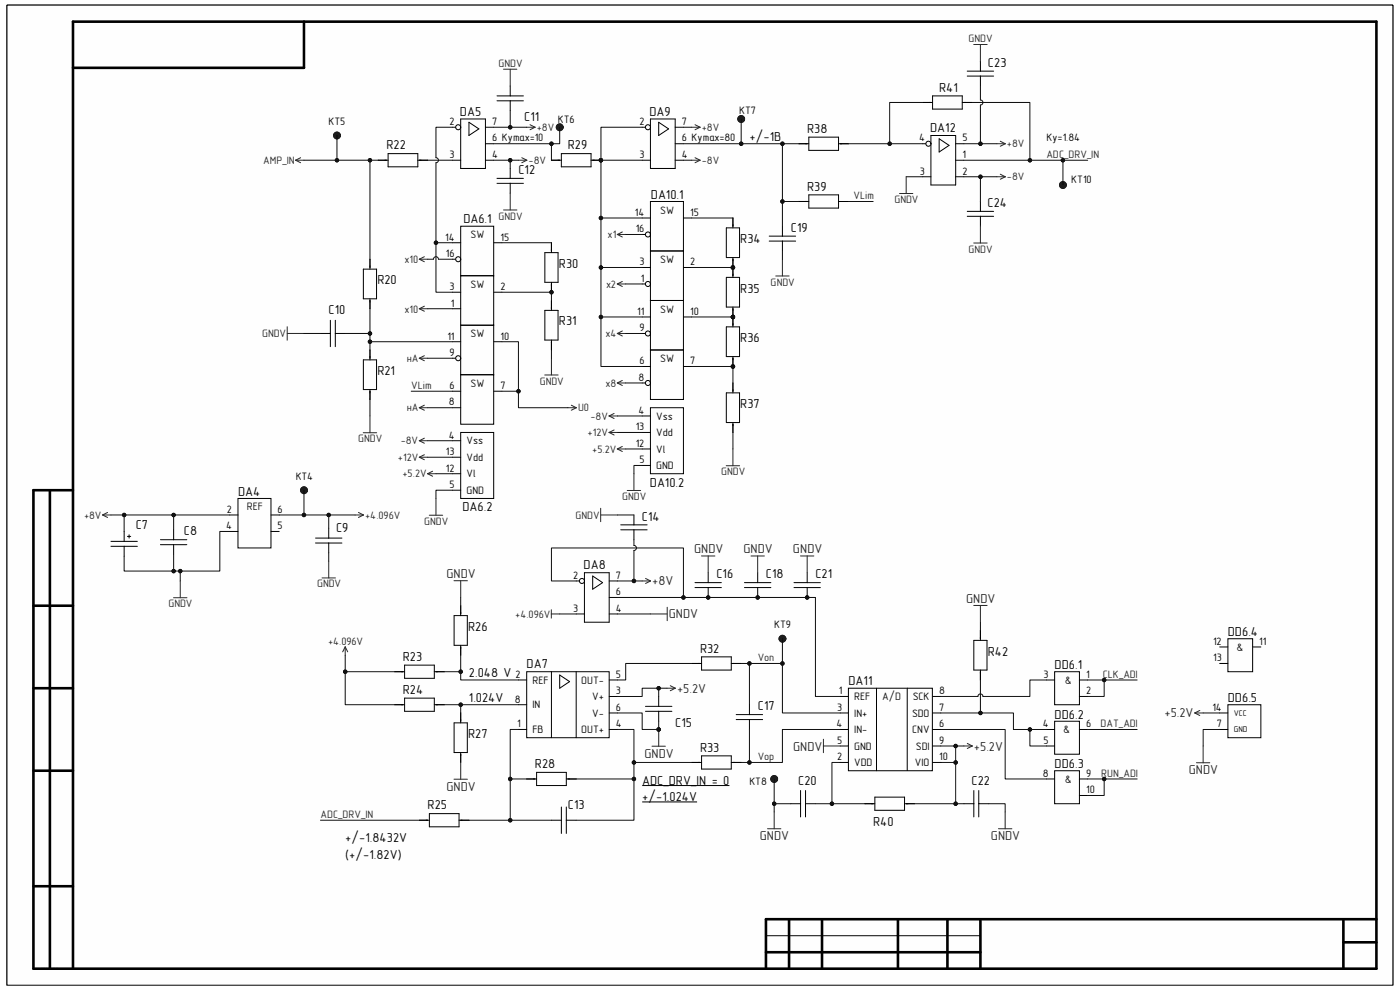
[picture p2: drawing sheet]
<svg xmlns="http://www.w3.org/2000/svg" width="297mm" height="210mm" viewBox="0 0 297 210" stroke-linecap="round" stroke-linejoin="round" font-family="sans-serif">
<path d="M1.5 1.1h294v207.9h-294z" fill-rule="evenodd" fill="#fefefe"/>
<path d="M1.5 1.1h294v207.9h-294z" fill="none" stroke="#000" stroke-width=".21"/>
<path d="M1.5 1.1h294v207.9h-294z" fill-rule="evenodd" fill="#fefefe"/>
<path d="M1.5 1.1h294v207.9h-294zM96 27h1.7M97.7 25.2h5.3v10.5h-5.3zM99.5 25.9l2.1 1.4-2.1 1.4zM162.5 198.5h45.5" fill="none" stroke="#000" stroke-width=".21"/>
<g fill="none" stroke="#000" stroke-width=".55">
<path d="M64.5 4.6v9.8h-49M10.6 104v101.5M15.5 104h-8.4v101.5h284.9v-200.9h-276.5v200.9M7.1 128.5h8.4M7.1 146h8.4M7.1 163.5h8.4M7.1 188h8.4M167.4 195v10.5M174.4 195v10.5M190.5 195v10.5M201 195v10.5M208 195v10.5"/>
<path d="M285 195v10.5M285 199.9h7M292 195h-129.5v10.5M162.5 202h45.5"/>
</g>
<circle cx="97.2" cy="27" r=".53" fill="#fbfbfb"/>
<g fill="none" stroke="#000" stroke-width=".21">
<path d="M96 34h1.7M103 34h1.7M103 30.5h1.7M103 27h1.7M136.2 27h1.8M138 25.2h5.2v10.5h-5.2zM139.7 25.9l2.1 1.4-2.1 1.4z"/>
<circle cx="97.2" cy="27" r=".53"/>
</g>
<circle cx="137.5" cy="27" r=".53" fill="#fbfbfb"/>
<g fill="none" stroke="#000" stroke-width=".21">
<path d="M136.2 34h1.8M143.2 34h1.8M143.2 30.5h1.8M143.2 27h1.8M96 51.5h1.7M96 55h1.7M97.7 58.5h7v10.5h-7zM96 62h1.7M96 65.5h1.7M104.7 62h1.8"/>
<circle cx="137.5" cy="27" r=".53"/>
</g>
<circle cx="97.2" cy="55" r=".53" fill="#fbfbfb"/>
<g fill="none" stroke="#000" stroke-width=".21">
<path d="M97.7 48h7v10.5h-7zM104.7 51.5h1.8M96 72.5h1.7M96 76h1.7"/>
<circle cx="97.2" cy="55" r=".53"/>
</g>
<circle cx="97.2" cy="76" r=".53" fill="#fbfbfb"/>
<g fill="none" stroke="#000" stroke-width=".21">
<path d="M136.2 56.7h1.8M97.7 69h7v10.5h-7zM97.7 79.5h7v10.5h-7zM104.7 72.5h1.8M136.2 60.2h1.8M96 83h1.7M96 86.5h1.7M96 93.5h1.7M96 97h1.7M97.7 91.7h7v14h-7zM104.7 83h1.8M96 104h1.7"/>
<path d="M96 100.5h1.7"/>
<circle cx="97.2" cy="76" r=".53"/>
</g>
<circle cx="137.5" cy="60.2" r=".53" fill="#fbfbfb"/>
<g fill="none" stroke="#000" stroke-width=".21">
<path d="M136.2 46.2h1.8M136.2 49.7h1.8M138 53.2h7v10.5h-7zM145 56.7h1.7"/>
<circle cx="137.5" cy="60.2" r=".53"/>
</g>
<circle cx="137.5" cy="49.7" r=".53" fill="#fbfbfb"/>
<g fill="none" stroke="#000" stroke-width=".21">
<path d="M138 42.7h7v10.5h-7zM145 46.2h1.7M136.2 67.2h1.8M136.2 70.7h1.8"/>
<circle cx="137.5" cy="49.7" r=".53"/>
</g>
<circle cx="137.5" cy="70.7" r=".53" fill="#fbfbfb"/>
<g fill="none" stroke="#000" stroke-width=".21">
<path d="M136.2 77.7h1.8M138 63.7h7v10.5h-7zM145 67.2h1.7M136.2 81.2h1.8"/>
<circle cx="137.5" cy="70.7" r=".53"/>
</g>
<circle cx="137.5" cy="81.2" r=".53" fill="#fbfbfb"/>
<g fill="none" stroke="#000" stroke-width=".21">
<path d="M138 74.2h7v10.5h-7zM145 77.7h1.7M136.2 88.2h1.8M136.2 91.7h1.8M136.2 98.7h1.8M136.2 95.2h1.8M138 86.5h7v14h-7z"/>
<circle cx="137.5" cy="81.2" r=".53"/>
</g>
<circle cx="127.5" cy="34" r=".36" fill="#0e0e0e"/>
<circle cx="127.5" cy="34" r=".36" fill="none" stroke="#0e0e0e" stroke-width=".21"/>
<path d="M117 34h2.1M119.1 32.6h6.3v2.8h-6.3zM125.4 34h2.1" fill="none" stroke="#000" stroke-width=".21"/>
<circle cx="127.5" cy="34" r=".36" fill="#0e0e0e"/>
<circle cx="127.5" cy="34" r=".36" fill="none" stroke="#0e0e0e" stroke-width=".21"/>
<path d="M60.9 69.3v2.9M60.9 70.7h3.6M115.6 79.5h2.8M117 76v3.5M77.1 91.8h2.8M78.5 88.2v3.6" fill="none" stroke="#262626" stroke-width=".21"/>
<path d="M80.2 34h2.1M82.3 32.6h6.3v2.8h-6.3zM88.6 34h2.1M115.6 53.6h2.8v6.3h-2.8zM117 51.5v2.1M117 59.9v2.1M115.6 65.8h2.8v6.3h-2.8zM117 63.7v2.1M117 72.1v2.1" fill="none" stroke="#000" stroke-width=".21"/>
<circle cx="155.5" cy="77.7" r=".36" fill="#0e0e0e"/>
<circle cx="155.5" cy="77.7" r=".36" fill="none" stroke="#0e0e0e" stroke-width=".21"/>
<circle cx="155.5" cy="67.2" r=".36" fill="#0e0e0e"/>
<circle cx="155.5" cy="67.2" r=".36" fill="none" stroke="#0e0e0e" stroke-width=".21"/>
<path d="M154.1 69.3h2.8v6.3h-2.8zM155.5 67.2v2.1M155.5 75.6v2.1" fill="none" stroke="#000" stroke-width=".21"/>
<circle cx="155.5" cy="77.7" r=".36" fill="#0e0e0e"/>
<circle cx="155.5" cy="77.7" r=".36" fill="none" stroke="#0e0e0e" stroke-width=".21"/>
<path d="M155.5 67.2v1.8" fill="none" stroke="#000" stroke-width=".21"/>
<circle cx="155.5" cy="67.2" r=".36" fill="#0e0e0e"/>
<circle cx="155.5" cy="67.2" r=".36" fill="none" stroke="#0e0e0e" stroke-width=".21"/>
<path d="M154.1 83.3h2.8v6.3h-2.8zM155.5 81.2v2.1M155.5 89.6v2.1" fill="none" stroke="#000" stroke-width=".21"/>
<path d="M154.1 98.8h2.8M155.5 95.2v3.6" fill="none" stroke="#262626" stroke-width=".21"/>
<circle cx="155.5" cy="67.2" r=".36" fill="#0e0e0e"/>
<circle cx="155.5" cy="67.2" r=".36" fill="none" stroke="#0e0e0e" stroke-width=".21"/>
<circle cx="155.5" cy="56.7" r=".36" fill="#0e0e0e"/>
<circle cx="155.5" cy="56.7" r=".36" fill="none" stroke="#0e0e0e" stroke-width=".21"/>
<path d="M154.1 58.8h2.8v6.3h-2.8zM155.5 56.7v2.1M155.5 65.1v2.1" fill="none" stroke="#000" stroke-width=".21"/>
<circle cx="155.5" cy="67.2" r=".36" fill="#0e0e0e"/>
<circle cx="155.5" cy="67.2" r=".36" fill="none" stroke="#0e0e0e" stroke-width=".21"/>
<path d="M155.5 56.7v1.8" fill="none" stroke="#000" stroke-width=".21"/>
<circle cx="155.5" cy="56.7" r=".36" fill="#0e0e0e"/>
<circle cx="155.5" cy="56.7" r=".36" fill="none" stroke="#0e0e0e" stroke-width=".21"/>
<circle cx="155.5" cy="56.7" r=".36" fill="#0e0e0e"/>
<circle cx="155.5" cy="56.7" r=".36" fill="none" stroke="#0e0e0e" stroke-width=".21"/>
<path d="M154.1 48.3h2.8v6.3h-2.8zM155.5 46.2v2.1M155.5 54.6v2.1" fill="none" stroke="#000" stroke-width=".21"/>
<circle cx="155.5" cy="56.7" r=".36" fill="#0e0e0e"/>
<circle cx="155.5" cy="56.7" r=".36" fill="none" stroke="#0e0e0e" stroke-width=".21"/>
<g fill="none" stroke="#000" stroke-width=".21">
<path d="M77.1 57.1h2.8v6.3h-2.8zM78.5 55v2.1M155.5 46.2v1.8M163.2 50.1h5.6M163.2 51.1h5.6M166 48v2.1M166 51.1v2.1M169.5 42.7h2.1M171.6 41.3h6.3v2.8h-6.3v-2.8M177.9 42.7h2.1M77.1 76.3h2.8v6.3h-2.8zM78.5 63.4v2.1"/>
<path d="M78.5 74.2v2.1M78.5 82.6v2.1M96.3 130.6h2.8v6.3h-2.8zM97.7 128.5v2.1M97.7 136.9v2.1M122.2 123.2h1.8M124 121.5h5.2v10.5h-5.2zM125.7 122.2l2.1 1.4-2.1 1.4zM148.8 139.3h6.3v2.8h-6.3zM83.7 149.5h2.1M83.7 142.5h2.1M85.8 148.1h6.3v2.8h-6.3z"/>
<path d="M85.8 141.1h6.3v2.8h-6.3zM92.1 149.5h2.1M92.1 142.5h2.1M96.3 153.3h2.8v6.3h-2.8zM97.7 151.2v2.1M97.7 159.6v2.1M110 144.2h1.7M110 149.5h1.7M110 154.7h1.7M111.7 142.5h17.5v14h-17.5zM117 142.5v14M118.7 143.2l2.1 1.4-2.1 1.4z"/>
<path d="M122.2 142.5v14M129.2 144.2h1.8M129.2 154.7h1.8M129.2 147.7h1.8M129.2 151.2h1.8M136.9 150.9h5.6M136.9 149.8h5.6M139.7 147.7v2.1M139.7 150.9v2.1M146.7 140.7h2.1M155.1 140.7h2.1M156.2 151.6h5.6"/>
<path d="M156.2 152.6h5.6M159 149.5v2.1M159 152.6v2.1M178.2 154.7h1.8M178.2 147.7h1.8M178.2 151.2h1.8M178.2 158.3h1.8M180 146h17.8v17.5h-17.8zM185.9 146v17.5M192.5 146v17.5M197.8 154.7h1.8M197.8 147.7h1.8"/>
<path d="M197.8 151.2h1.8M197.8 158.3h1.8M89 174h2.1M91.1 172.6h6.3v2.8h-6.3zM97.4 174h2.1M111.7 165.2h2.1M113.8 163.8h6.3v2.8h-6.3zM117 174h2.1M119.1 171.2v5.6M120.1 171.2v5.6M120.1 174h2.1M120.1 165.2h2.1"/>
<path d="M136.2 170.1h11.7M136.2 166.6h18.5M146.7 161.7h2.1M148.8 160.3h6.3v2.8h-6.3zM155.1 161.7h2.1M178.2 161.7h1.8M197.8 161.7h1.8"/>
</g>
<g fill="none" stroke="#262626" stroke-width=".21">
<path d="M110 34h1.8M110.7 33.5l1.1 .5M111.7 27h1.8M111.8 34l-1.1 .5M112.4 26.5l1.1 .5M113.5 27l-1.1 .5M146.7 34h1.8M146.7 27h1.8M147.5 33.5l1 .5M147.5 26.5l1 .5M148.5 34l-1 .5M148.5 27l-1 .5"/>
<path d="M211.5 37.5h1.8M211.5 30.5h1.8M212.2 37l1.1 .5M212.2 30l1.1 .5M213.3 37.5l-1.1 .5M213.3 30.5l-1.1 .5M164.6 58.5h2.8M166 55v3.5M73.2 137.2l-.5 1.1M73.2 137.2l.6 1.1M73.2 137.2v1.8M96.3 123.2h2.9"/>
<path d="M97.7 123.2v3.5M141.5 146h1.8M142.2 145.5l1.1 .5M143.3 146l-1.1 .5M174.7 156.8v2.9M174.7 158.3h3.5M96.3 165.3h2.9M97.7 161.7v3.6M162.8 175.8h2.9M164.2 172.3v3.5M211.8 175.8h2.9M213.2 172.3v3.5"/>
</g>
<circle cx="123.5" cy="123.2" r=".53" fill="#fbfbfb"/>
<g fill="none" stroke="#000" stroke-width=".21">
<path d="M122.2 130.2h1.8M129.2 130.2h1.8M129.2 126.7h1.8M129.2 123.2h1.8"/>
<circle cx="123.5" cy="123.2" r=".53"/>
</g>
<path d="M117 129.4v1.7M117 130.2h1.7M136.2 123.2h1.8M137 122.7l1 .5M138 123.2l-1 .6M138.3 158.3h2.9M139.7 154.7v3.6" fill="none" stroke="#262626" stroke-width=".21"/>
<circle cx="139.7" cy="154.7" r=".36" fill="#0e0e0e"/>
<circle cx="139.7" cy="154.7" r=".36" fill="none" stroke="#0e0e0e" stroke-width=".21"/>
<path d="M138 130.2h3.5M141.5 128.8v2.9" fill="none" stroke="#262626" stroke-width=".21"/>
<circle cx="171.2" cy="126.7" r=".36" fill="#0e0e0e"/>
<circle cx="171.2" cy="126.7" r=".36" fill="none" stroke="#0e0e0e" stroke-width=".21"/>
<path d="M168.4 123.6h5.6M168.4 124.6l5.6 .1M171.2 121.5v2.1M171.2 124.6v2.1" fill="none" stroke="#000" stroke-width=".21"/>
<circle cx="171.2" cy="126.7" r=".36" fill="#0e0e0e"/>
<circle cx="171.2" cy="126.7" r=".36" fill="none" stroke="#0e0e0e" stroke-width=".21"/>
<circle cx="160.7" cy="126.7" r=".36" fill="#0e0e0e"/>
<circle cx="160.7" cy="126.7" r=".36" fill="none" stroke="#0e0e0e" stroke-width=".21"/>
<path d="M157.9 123.6h5.6M157.9 124.6h5.6M160.7 121.5v2.1M160.7 124.6v2.1" fill="none" stroke="#000" stroke-width=".21"/>
<circle cx="160.7" cy="126.7" r=".36" fill="#0e0e0e"/>
<circle cx="160.7" cy="126.7" r=".36" fill="none" stroke="#0e0e0e" stroke-width=".21"/>
<circle cx="150.2" cy="126.7" r=".36" fill="#0e0e0e"/>
<circle cx="150.2" cy="126.7" r=".36" fill="none" stroke="#0e0e0e" stroke-width=".21"/>
<path d="M147.4 123.6h5.6M147.4 124.6h5.6M150.2 121.5v2.1M150.2 124.6v2.1" fill="none" stroke="#000" stroke-width=".21"/>
<circle cx="150.2" cy="126.7" r=".36" fill="#0e0e0e"/>
<circle cx="150.2" cy="126.7" r=".36" fill="none" stroke="#0e0e0e" stroke-width=".21"/>
<g fill="none" stroke="#262626" stroke-width=".21">
<path d="M62.7 34l1.1 .5M62.7 34h1.8M63.8 33.5l-1.1 .5M89 55l1 .5M89 55h1.7M90 54.5l-1 .5M131 49.7l1 .6M131 49.7h1.7M132 49.2l-1 .5M132 59.7l-1 .5M89 65.5l1 .5M89 65.5h1.7"/>
<path d="M89 76l1 .5M89 76h1.7M90 65l-1 .5M90 75.5l-1 .5M131 60.2l1 .6M131 60.2h1.7M131 70.7l1 .6M131 70.7h1.7M132 70.2l-1 .5M89 86.5h1.7M89 86.5l1 .5M90 86l-1 .5"/>
<path d="M91.8 100l-1.1 .5M120.5 86.5h1.8M121.2 86l1.1 .5M122.3 86.5l-1.1 .5M131 95.2l1 .6M131 95.2h1.7M131 81.2l1 .6M131 81.2h1.7M132 94.7l-1 .5M132 80.7l-1 .5M21.8 109.2l1 .6M21.8 109.2h1.7"/>
<path d="M22.8 108.7l-1 .5M69.7 119v3.6M75.3 109.2h1.8M76 108.7l1.1 .5M77.1 109.2l-1.1 .6M90.7 100.5l1.1 .5M90.7 100.5h1.8M91.1 109.3h2.8M92.5 105.7v3.6M133.1 104.1h2.8M134.5 100.5v3.6M148.8 117.9h2.9"/>
<path d="M150.2 117.9v3.6M159.3 117.9h2.9M160.7 117.9v3.6M169.8 117.9h2.9M171.2 117.9v3.6M36.8 126.8h2.9M38.2 123.2v3.6M68.3 122.6h2.9M206.6 128.4h2.8M208 128.4v3.6M253.5 151.2l1 .6M253.5 151.2h1.7"/>
<path d="M254.5 150.7l-1 .5M255.2 158.3v3.5M253.8 161.8h2.9"/>
</g>
<g fill="none" stroke="#000" stroke-width=".21">
<path d="M195.7 30.5h1.8M197.5 28.7h5.2v10.5h-5.2zM199.2 29.4l2.1 1.4-2.1 1.4zM68 70.7h2.1M70.1 67.9v5.6M71.1 67.9v5.6M71.1 70.7h2.1M23.5 114.8h5.6M23.5 115.9h5.6M26.3 112.7v2.1M26.3 115.9v2.1M27 113.8h.7"/>
<path d="M27.4 113.4v.7M34 114.5h5.6M34 115.5h5.6M36.8 112.4v2.1M36.8 115.5v2.1M48.7 109.2h1.8M48.7 112.7h1.8M50.5 105.7h7v10.5h-7zM57.5 109.2h1.7M57.5 112.7h1.7M66.9 114.1h5.6M66.9 115.2h5.6"/>
<path d="M69.7 112v2.1M69.7 115.2v2.1M206.6 135.8h2.8v6.3h-2.8zM208 133.8v2M258.8 137.2h1.7M260.5 135.5h5.2v7h-5.2zM265.7 137.2h1.8M208 142.1v2.2M222 144.3h1.7M222 154.7h1.7M222 158.3h1.7M223.7 142.5h5.3v7h-5.3z"/>
<path d="M223.7 153h5.3v7h-5.3zM229 144.3h1.7M229 147.7h1.7M229 154.7h1.7M258.8 154.7h1.7M258.8 140.7h1.7M258.8 151.2h1.7M260.5 149.5h7v7h-7zM167.7 170.5h2.1M169.8 167.7v5.6M170.9 170.5h2.1M170.9 167.7v5.6"/>
<path d="M183.5 170.5h2.1M185.6 169.1h6.3v2.8h-6.3zM191.9 170.5h2.1M204.5 170.5h2.1M206.6 167.7v5.6M207.6 170.5h2.2M207.6 167.7v5.6M222 165.2h1.7M223.7 163.5h5.3v7h-5.3zM229 165.2h1.7M229 168.8h1.7"/>
</g>
<circle cx="197" cy="30.5" r=".53" fill="#fbfbfb"/>
<g fill="none" stroke="#000" stroke-width=".21">
<path d="M108.2 18.2v2.1M205.2 15.1h5.6M205.2 16.1h5.6M208 13v2.1M208 16.1v2.1M105.4 20.3h5.6M105.4 21.4h5.6M105.4 38.9h5.6M105.4 37.8h5.6M108.2 21.4v2.1M108.2 35.7v2.1M108.2 38.9v2.1"/>
<path d="M169.5 30.5h2.1M171.6 29.1v2.8h6.3v-2.8h-6.3M177.9 30.5h2.1M195.7 37.5h1.8M195.7 21.7h2.1M197.8 20.3h6.3v2.8h-6.3zM202.7 37.5h1.8M202.7 34h1.8M202.7 30.5h1.8M204.1 21.7h2.1M205.2 44.8h5.6M205.2 45.9h5.6"/>
<path d="M208 42.7v2.1M208 45.9v2.1M131.7 111.3h5.6M131.7 112.4h5.6M134.5 109.2v2.1M134.5 112.4v2.1"/>
<circle cx="197" cy="30.5" r=".53"/>
</g>
<g fill="none" stroke="#262626" stroke-width=".21">
<path d="M106.8 14.7h2.9M108.2 14.7v3.5M206.6 9.4h2.8M208 9.4v3.6M192.2 37.5v3.6M106.8 44.5h2.9M108.2 41v3.5M190.8 41.1h2.9M206.6 51.6h2.8M208 48v3.6M89 93.5l1 .5M89 93.5h1.7"/>
<path d="M89 97l1 .5M89 97h1.7M90 93l-1 .5M90 96.5l-1 .5M129.2 91.7l1.1 .6M129.2 91.7h1.8M129.2 88.2l1.1 .6M129.2 88.2h1.8M130.3 91.2l-1.1 .5M130.3 87.7l-1.1 .5M127.4 107.8v2.9M127.4 109.2h3.6"/>
<path d="M204.5 158.3h1.8M205.2 157.7l1.1 .6M206.3 158.3l-1.1 .5"/>
</g>
<path d="M127.5 34h8.7" fill="none" stroke="#0e0e0e" stroke-width=".21"/>
<circle cx="127.5" cy="34" r=".36" fill="#0e0e0e"/>
<g fill="none" stroke="#0e0e0e" stroke-width=".21">
<path d="M104.7 30.5h12.3v3.5"/>
<circle cx="127.5" cy="34" r=".36"/>
</g>
<circle cx="117" cy="30.5" r=".36" fill="#0e0e0e"/>
<g fill="none" stroke="#0e0e0e" stroke-width=".21">
<path d="M136.2 27h-8.7v19.2h8.7"/>
<circle cx="117" cy="30.5" r=".36"/>
</g>
<circle cx="127.5" cy="46.2" r=".36" fill="#0e0e0e"/>
<circle cx="127.5" cy="46.2" r=".36" fill="none" stroke="#0e0e0e" stroke-width=".21"/>
<circle cx="127.5" cy="34" r=".36" fill="#0e0e0e"/>
<g fill="none" stroke="#0e0e0e" stroke-width=".21">
<path d="M127.5 46.2v10.5h8.7"/>
<circle cx="127.5" cy="34" r=".36"/>
</g>
<circle cx="127.5" cy="46.2" r=".36" fill="#0e0e0e"/>
<circle cx="127.5" cy="46.2" r=".36" fill="none" stroke="#0e0e0e" stroke-width=".21"/>
<circle cx="127.5" cy="56.7" r=".36" fill="#0e0e0e"/>
<g fill="none" stroke="#0e0e0e" stroke-width=".21">
<path d="M127.5 56.7v10.5h8.7"/>
<circle cx="127.5" cy="56.7" r=".36"/>
</g>
<circle cx="127.5" cy="56.7" r=".36" fill="#0e0e0e"/>
<circle cx="127.5" cy="56.7" r=".36" fill="none" stroke="#0e0e0e" stroke-width=".21"/>
<circle cx="127.5" cy="67.2" r=".36" fill="#0e0e0e"/>
<g fill="none" stroke="#0e0e0e" stroke-width=".21">
<path d="M127.5 67.2v10.5h8.7"/>
<circle cx="127.5" cy="67.2" r=".36"/>
</g>
<circle cx="127.5" cy="67.2" r=".36" fill="#0e0e0e"/>
<g fill="none" stroke="#0e0e0e" stroke-width=".21">
<path d="M64.5 70.7h3.5M78.5 72.5h17.5M90.7 65.5h5.3M78.5 84.7v3.5M132.7 81.2h3.5"/>
<circle cx="127.5" cy="67.2" r=".36"/>
</g>
<circle cx="78.5" cy="72.5" r=".36" fill="#0e0e0e"/>
<g fill="none" stroke="#0e0e0e" stroke-width=".21">
<path d="M90.7 34h5.3M117 62v1.7M117 74.2v1.8"/>
<circle cx="78.5" cy="72.5" r=".36"/>
</g>
<circle cx="117" cy="62" r=".36" fill="#0e0e0e"/>
<g fill="none" stroke="#0e0e0e" stroke-width=".21">
<path d="M106.5 72.5h3.5v10.5h-3.5"/>
<circle cx="117" cy="62" r=".36"/>
</g>
<circle cx="110" cy="83" r=".36" fill="#0e0e0e"/>
<g fill="none" stroke="#0e0e0e" stroke-width=".21">
<path d="M110 83v3.5h10.5"/>
<circle cx="110" cy="83" r=".36"/>
</g>
<circle cx="110" cy="83" r=".36" fill="#0e0e0e"/>
<g fill="none" stroke="#0e0e0e" stroke-width=".21">
<path d="M155.5 77.7v3.5M87.2 83h8.8M90.7 86.5h5.3"/>
<circle cx="110" cy="83" r=".36"/>
</g>
<circle cx="155.5" cy="77.7" r=".36" fill="#0e0e0e"/>
<g fill="none" stroke="#0e0e0e" stroke-width=".21">
<path d="M146.7 77.7h8.8M155.5 91.7v3.5"/>
<circle cx="155.5" cy="77.7" r=".36"/>
</g>
<circle cx="155.5" cy="77.7" r=".36" fill="#0e0e0e"/>
<g fill="none" stroke="#0e0e0e" stroke-width=".21">
<path d="M146.7 67.2h8.8"/>
<circle cx="155.5" cy="77.7" r=".36"/>
</g>
<circle cx="155.5" cy="67.2" r=".36" fill="#0e0e0e"/>
<g fill="none" stroke="#0e0e0e" stroke-width=".21">
<path d="M146.7 56.7h8.8"/>
<circle cx="155.5" cy="67.2" r=".36"/>
</g>
<circle cx="155.5" cy="56.7" r=".36" fill="#0e0e0e"/>
<g fill="none" stroke="#0e0e0e" stroke-width=".21">
<path d="M145 30.5h21v12.2h3.5M146.7 46.2h8.8M180 42.7h5.2"/>
<circle cx="155.5" cy="56.7" r=".36"/>
</g>
<circle cx="157.2" cy="30.5" r=".36" fill="#0e0e0e"/>
<circle cx="157.2" cy="30.5" r=".36" fill="none" stroke="#0e0e0e" stroke-width=".21"/>
<circle cx="166" cy="30.5" r=".36" fill="#0e0e0e"/>
<circle cx="166" cy="30.5" r=".36" fill="none" stroke="#0e0e0e" stroke-width=".21"/>
<circle cx="166" cy="42.7" r=".36" fill="#0e0e0e"/>
<g fill="none" stroke="#0e0e0e" stroke-width=".21">
<path d="M166 42.7v5.3"/>
<circle cx="166" cy="42.7" r=".36"/>
</g>
<circle cx="166" cy="42.7" r=".36" fill="#0e0e0e"/>
<g fill="none" stroke="#0e0e0e" stroke-width=".21">
<path d="M204.5 37.5h7M166 53.2v1.8"/>
<circle cx="166" cy="42.7" r=".36"/>
</g>
<circle cx="208" cy="37.5" r=".36" fill="#0e0e0e"/>
<g fill="none" stroke="#0e0e0e" stroke-width=".21">
<path d="M204.5 30.5h7"/>
<circle cx="208" cy="37.5" r=".36"/>
</g>
<circle cx="208" cy="30.5" r=".36" fill="#0e0e0e"/>
<g fill="none" stroke="#0e0e0e" stroke-width=".21">
<path d="M206.2 21.7h12.3v12.3h-14"/>
<circle cx="208" cy="30.5" r=".36"/>
</g>
<circle cx="218.5" cy="34" r=".36" fill="#0e0e0e"/>
<g fill="none" stroke="#0e0e0e" stroke-width=".21">
<path d="M218.5 34h12.2"/>
<circle cx="218.5" cy="34" r=".36"/>
</g>
<circle cx="218.5" cy="34" r=".36" fill="#0e0e0e"/>
<circle cx="218.5" cy="34" r=".36" fill="none" stroke="#0e0e0e" stroke-width=".21"/>
<circle cx="225.5" cy="34" r=".36" fill="#0e0e0e"/>
<g fill="none" stroke="#0e0e0e" stroke-width=".21">
<path d="M64.5 34h15.7"/>
<circle cx="225.5" cy="34" r=".36"/>
</g>
<circle cx="78.5" cy="34" r=".36" fill="#0e0e0e"/>
<circle cx="78.5" cy="34" r=".36" fill="none" stroke="#0e0e0e" stroke-width=".21"/>
<circle cx="71.5" cy="34" r=".36" fill="#0e0e0e"/>
<g fill="none" stroke="#0e0e0e" stroke-width=".21">
<path d="M230.7 165.2h10.5"/>
<circle cx="71.5" cy="34" r=".36"/>
</g>
<circle cx="234.2" cy="165.2" r=".36" fill="#0e0e0e"/>
<g fill="none" stroke="#0e0e0e" stroke-width=".21">
<path d="M110 154.7h-1.8v10.5M230.7 154.7h10.5"/>
<circle cx="234.2" cy="165.2" r=".36"/>
</g>
<circle cx="108.2" cy="165.2" r=".36" fill="#0e0e0e"/>
<g fill="none" stroke="#0e0e0e" stroke-width=".21">
<path d="M131 154.7h3.5v10.5"/>
<circle cx="108.2" cy="165.2" r=".36"/>
</g>
<circle cx="134.5" cy="165.2" r=".36" fill="#0e0e0e"/>
<circle cx="134.5" cy="165.2" r=".36" fill="none" stroke="#0e0e0e" stroke-width=".21"/>
<circle cx="134.5" cy="161.7" r=".36" fill="#0e0e0e"/>
<g fill="none" stroke="#0e0e0e" stroke-width=".21">
<path d="M122.2 165.2h12.3v8.8h-12.3"/>
<circle cx="134.5" cy="161.7" r=".36"/>
</g>
<circle cx="134.5" cy="165.2" r=".36" fill="#0e0e0e"/>
<g fill="none" stroke="#0e0e0e" stroke-width=".21">
<path d="M111.7 165.2h-3.5v8.8h8.8"/>
<circle cx="134.5" cy="165.2" r=".36"/>
</g>
<circle cx="108.2" cy="174" r=".36" fill="#0e0e0e"/>
<circle cx="108.2" cy="174" r=".36" fill="none" stroke="#0e0e0e" stroke-width=".21"/>
<circle cx="108.2" cy="165.2" r=".36" fill="#0e0e0e"/>
<g fill="none" stroke="#0e0e0e" stroke-width=".21">
<path d="M134.5 161.7h12.2"/>
<circle cx="108.2" cy="165.2" r=".36"/>
</g>
<circle cx="134.5" cy="161.7" r=".36" fill="#0e0e0e"/>
<g fill="none" stroke="#0e0e0e" stroke-width=".21">
<path d="M178.2 154.7h-12.2v7h-8.8"/>
<circle cx="134.5" cy="161.7" r=".36"/>
</g>
<circle cx="159" cy="161.7" r=".36" fill="#0e0e0e"/>
<g fill="none" stroke="#0e0e0e" stroke-width=".21">
<path d="M157.2 140.7h8.8v10.5h12.2"/>
<circle cx="159" cy="161.7" r=".36"/>
</g>
<circle cx="159" cy="140.7" r=".36" fill="#0e0e0e"/>
<circle cx="159" cy="140.7" r=".36" fill="none" stroke="#0e0e0e" stroke-width=".21"/>
<circle cx="166" cy="140.7" r=".36" fill="#0e0e0e"/>
<g fill="none" stroke="#0e0e0e" stroke-width=".21">
<path d="M139.7 153v1.7"/>
<circle cx="166" cy="140.7" r=".36"/>
</g>
<circle cx="139.7" cy="154.7" r=".36" fill="#0e0e0e"/>
<g fill="none" stroke="#0e0e0e" stroke-width=".21">
<path d="M139.7 146v1.7"/>
<circle cx="139.7" cy="154.7" r=".36"/>
</g>
<circle cx="139.7" cy="146" r=".36" fill="#0e0e0e"/>
<g fill="none" stroke="#0e0e0e" stroke-width=".21">
<path d="M131 151.2h5.2v3.5h3.5"/>
<circle cx="139.7" cy="146" r=".36"/>
</g>
<circle cx="139.7" cy="154.7" r=".36" fill="#0e0e0e"/>
<g fill="none" stroke="#0e0e0e" stroke-width=".21">
<path d="M141.5 146h-5.3v1.7h-5.2"/>
<circle cx="139.7" cy="154.7" r=".36"/>
</g>
<circle cx="139.7" cy="146" r=".36" fill="#0e0e0e"/>
<g fill="none" stroke="#0e0e0e" stroke-width=".21">
<path d="M173 170.5h10.5"/>
<circle cx="139.7" cy="146" r=".36"/>
</g>
<circle cx="176.5" cy="170.5" r=".36" fill="#0e0e0e"/>
<g fill="none" stroke="#0e0e0e" stroke-width=".21">
<path d="M167.7 170.5h-3.5v1.7"/>
<circle cx="176.5" cy="170.5" r=".36"/>
</g>
<circle cx="164.2" cy="170.5" r=".36" fill="#0e0e0e"/>
<g fill="none" stroke="#0e0e0e" stroke-width=".21">
<path d="M194 170.5h8.7M209.8 170.5h3.4v1.8"/>
<circle cx="164.2" cy="170.5" r=".36"/>
</g>
<circle cx="202.7" cy="170.5" r=".36" fill="#0e0e0e"/>
<g fill="none" stroke="#0e0e0e" stroke-width=".21">
<path d="M178.2 161.7h-1.7v8.8"/>
<circle cx="202.7" cy="170.5" r=".36"/>
</g>
<circle cx="176.5" cy="170.5" r=".36" fill="#0e0e0e"/>
<g fill="none" stroke="#0e0e0e" stroke-width=".21">
<path d="M199.6 161.7h3.1v8.8h1.8"/>
<circle cx="176.5" cy="170.5" r=".36"/>
</g>
<circle cx="202.7" cy="161.7" r=".36" fill="#0e0e0e"/>
<circle cx="202.7" cy="161.7" r=".36" fill="none" stroke="#0e0e0e" stroke-width=".21"/>
<circle cx="202.7" cy="170.5" r=".36" fill="#0e0e0e"/>
<g fill="none" stroke="#0e0e0e" stroke-width=".21">
<path d="M97.7 126.7v1.8M94.2 149.5h15.8"/>
<circle cx="202.7" cy="170.5" r=".36"/>
</g>
<circle cx="97.7" cy="149.5" r=".36" fill="#0e0e0e"/>
<g fill="none" stroke="#0e0e0e" stroke-width=".21">
<path d="M97.7 149.5v1.7"/>
<circle cx="97.7" cy="149.5" r=".36"/>
</g>
<circle cx="97.7" cy="149.5" r=".36" fill="#0e0e0e"/>
<g fill="none" stroke="#0e0e0e" stroke-width=".21">
<path d="M99.5 174h8.7"/>
<circle cx="97.7" cy="149.5" r=".36"/>
</g>
<circle cx="108.2" cy="174" r=".36" fill="#0e0e0e"/>
<g fill="none" stroke="#0e0e0e" stroke-width=".21">
<path d="M73.2 142.5h10.5"/>
<circle cx="108.2" cy="174" r=".36"/>
</g>
<circle cx="73.2" cy="142.5" r=".36" fill="#0e0e0e"/>
<g fill="none" stroke="#0e0e0e" stroke-width=".21">
<path d="M94.2 142.5h3.5"/>
<circle cx="73.2" cy="142.5" r=".36"/>
</g>
<circle cx="97.7" cy="142.5" r=".36" fill="#0e0e0e"/>
<g fill="none" stroke="#0e0e0e" stroke-width=".21">
<path d="M73.2 139v10.5h10.5"/>
<circle cx="97.7" cy="142.5" r=".36"/>
</g>
<circle cx="73.2" cy="142.5" r=".36" fill="#0e0e0e"/>
<g fill="none" stroke="#0e0e0e" stroke-width=".21">
<path d="M97.7 139v5.2h12.3"/>
<circle cx="73.2" cy="142.5" r=".36"/>
</g>
<circle cx="97.7" cy="142.5" r=".36" fill="#0e0e0e"/>
<g fill="none" stroke="#0e0e0e" stroke-width=".21">
<path d="M122.2 123.2h-5.2v-7h28v10.5h-14"/>
<circle cx="97.7" cy="142.5" r=".36"/>
</g>
<circle cx="145" cy="126.7" r=".36" fill="#0e0e0e"/>
<g fill="none" stroke="#0e0e0e" stroke-width=".21">
<path d="M131 123.2h5.2"/>
<circle cx="145" cy="126.7" r=".36"/>
</g>
<circle cx="134.5" cy="123.2" r=".36" fill="#0e0e0e"/>
<g fill="none" stroke="#0e0e0e" stroke-width=".21">
<path d="M131 130.2h7M145 126.7h28v21h5.2"/>
<circle cx="134.5" cy="123.2" r=".36"/>
</g>
<circle cx="145" cy="126.7" r=".36" fill="#0e0e0e"/>
<g fill="none" stroke="#0e0e0e" stroke-width=".21">
<path d="M92.5 51.5v10.5h3.5M146.7 140.7h-14v3.5h-1.7M68 174h21"/>
<circle cx="145" cy="126.7" r=".36"/>
</g>
<circle cx="92.5" cy="51.5" r=".36" fill="#0e0e0e"/>
<g fill="none" stroke="#0e0e0e" stroke-width=".21">
<path d="M104.7 34h5.3M90.7 76h5.3M90.7 97h5.3M90.7 93.5h5.3M131 91.7h5.2M131 88.2h5.2M132.7 95.2h3.5M136.2 98.7h-1.7v1.8M92.5 100.5h3.5M96 104h-3.5v1.7"/>
<circle cx="92.5" cy="51.5" r=".36"/>
</g>
<circle cx="108.2" cy="34" r=".36" fill="#0e0e0e"/>
<g fill="none" stroke="#0e0e0e" stroke-width=".21">
<path d="M145 34h1.7M90.7 55h1.3a.53 .53 0 0 1 .5-.5 .53 .53 0 0 1 .5 .5h3M132.7 49.7h3.5M132.7 70.7h3.5M132.7 60.2h3.5M208 132v1.8M208 144.3v6.9"/>
<circle cx="108.2" cy="34" r=".36"/>
</g>
<circle cx="208" cy="151.2" r=".36" fill="#0e0e0e"/>
<g fill="none" stroke="#0e0e0e" stroke-width=".21">
<path d="M218.5 154.7v3.6h3.5"/>
<circle cx="208" cy="151.2" r=".36"/>
</g>
<circle cx="218.5" cy="154.8" r=".36" fill="#0e0e0e"/>
<g fill="none" stroke="#0e0e0e" stroke-width=".21">
<path d="M199.6 154.7h13.6v10.5h8.8M222 144.3h-3.5v3.4h-10a.53 .53 0 0 0-.5-.5 .53 .53 0 0 0-.5 .5h-7.9M230.7 144.3h10.5"/>
<circle cx="218.5" cy="154.8" r=".36"/>
</g>
<circle cx="234.2" cy="144.3" r=".36" fill="#0e0e0e"/>
<g fill="none" stroke="#0e0e0e" stroke-width=".21">
<path d="M234.3 144.3v3.4h-3.6"/>
<circle cx="234.2" cy="144.3" r=".36"/>
</g>
<circle cx="234.2" cy="144.3" r=".36" fill="#0e0e0e"/>
<g fill="none" stroke="#0e0e0e" stroke-width=".21">
<path d="M234.3 165.2v3.6h-3.6"/>
<circle cx="234.2" cy="144.3" r=".36"/>
</g>
<circle cx="234.2" cy="165.2" r=".36" fill="#0e0e0e"/>
<g fill="none" stroke="#0e0e0e" stroke-width=".21">
<path d="M36.8 109.2v3.2M255.2 151.2h3.6M258.8 154.7h-3.6v3.6"/>
<circle cx="234.2" cy="165.2" r=".36"/>
</g>
<circle cx="36.8" cy="109.2" r=".36" fill="#0e0e0e"/>
<g fill="none" stroke="#0e0e0e" stroke-width=".21">
<path d="M26.3 109.2v3.5"/>
<circle cx="36.8" cy="109.2" r=".36"/>
</g>
<circle cx="26.3" cy="109.2" r=".36" fill="#0e0e0e"/>
<g fill="none" stroke="#0e0e0e" stroke-width=".21">
<path d="M23.5 109.2h25.2"/>
<circle cx="26.3" cy="109.2" r=".36"/>
</g>
<circle cx="36.8" cy="109.2" r=".36" fill="#0e0e0e"/>
<circle cx="36.8" cy="109.2" r=".36" fill="none" stroke="#0e0e0e" stroke-width=".21"/>
<circle cx="26.3" cy="109.2" r=".36" fill="#0e0e0e"/>
<g fill="none" stroke="#0e0e0e" stroke-width=".21">
<path d="M59.2 109.2h16.1"/>
<circle cx="26.3" cy="109.2" r=".36"/>
</g>
<circle cx="64.5" cy="109.2" r=".36" fill="#0e0e0e"/>
<circle cx="64.5" cy="109.2" r=".36" fill="none" stroke="#0e0e0e" stroke-width=".21"/>
<circle cx="69.7" cy="109.2" r=".36" fill="#0e0e0e"/>
<g fill="none" stroke="#0e0e0e" stroke-width=".21">
<path d="M48.7 112.7h-2.1v8.4h-9.8v-3.5"/>
<circle cx="69.7" cy="109.2" r=".36"/>
</g>
<circle cx="38.2" cy="121.1" r=".36" fill="#0e0e0e"/>
<circle cx="38.2" cy="121.1" r=".36" fill="none" stroke="#0e0e0e" stroke-width=".21"/>
<circle cx="36.8" cy="121.1" r=".36" fill="#0e0e0e"/>
<g fill="none" stroke="#0e0e0e" stroke-width=".21">
<path d="M26.3 118v3.1h10.5"/>
<circle cx="36.8" cy="121.1" r=".36"/>
</g>
<circle cx="36.8" cy="121.1" r=".36" fill="#0e0e0e"/>
<g fill="none" stroke="#0e0e0e" stroke-width=".21">
<path d="M38.2 121.1v2.1"/>
<circle cx="36.8" cy="121.1" r=".36"/>
</g>
<circle cx="38.2" cy="121.1" r=".36" fill="#0e0e0e"/>
<g fill="none" stroke="#0e0e0e" stroke-width=".21">
<path d="M69.7 109.2v2.8M69.7 117.3v1.7"/>
<circle cx="38.2" cy="121.1" r=".36"/>
</g>
<circle cx="69.7" cy="109.2" r=".36" fill="#0e0e0e"/>
<g fill="none" stroke="#0e0e0e" stroke-width=".21">
<path d="M199.6 151.2h15.4v3.5h7"/>
<circle cx="69.7" cy="109.2" r=".36"/>
</g>
<circle cx="218.5" cy="154.8" r=".36" fill="#0e0e0e"/>
<circle cx="218.5" cy="154.8" r=".36" fill="none" stroke="#0e0e0e" stroke-width=".21"/>
<circle cx="208" cy="151.2" r=".36" fill="#0e0e0e"/>
<g fill="none" stroke="#0e0e0e" stroke-width=".21">
<path d="M192.2 37.5h3.5M159 154.7v7"/>
<circle cx="208" cy="151.2" r=".36"/>
</g>
<circle cx="159" cy="161.7" r=".36" fill="#0e0e0e"/>
<g fill="none" stroke="#0e0e0e" stroke-width=".21">
<path d="M159 140.7v8.8"/>
<circle cx="159" cy="161.7" r=".36"/>
</g>
<circle cx="159" cy="140.7" r=".36" fill="#0e0e0e"/>
<g fill="none" stroke="#0e0e0e" stroke-width=".21">
<path d="M166 30.5h3.5"/>
<circle cx="159" cy="140.7" r=".36"/>
</g>
<circle cx="166" cy="30.5" r=".36" fill="#0e0e0e"/>
<g fill="none" stroke="#0e0e0e" stroke-width=".21">
<path d="M180 30.5h15.7"/>
<circle cx="166" cy="30.5" r=".36"/>
</g>
<circle cx="188.7" cy="30.5" r=".36" fill="#0e0e0e"/>
<g fill="none" stroke="#0e0e0e" stroke-width=".21">
<path d="M195.7 21.7h-7v8.8"/>
<circle cx="188.7" cy="30.5" r=".36"/>
</g>
<circle cx="188.7" cy="30.5" r=".36" fill="#0e0e0e"/>
<g fill="none" stroke="#0e0e0e" stroke-width=".21">
<path d="M104.7 27h7"/>
<circle cx="188.7" cy="30.5" r=".36"/>
</g>
<circle cx="108.2" cy="27" r=".36" fill="#0e0e0e"/>
<g fill="none" stroke="#0e0e0e" stroke-width=".21">
<path d="M145 27h1.7M106.5 51.5h10.5M73.2 70.7h5.3"/>
<circle cx="108.2" cy="27" r=".36"/>
</g>
<circle cx="78.5" cy="70.7" r=".36" fill="#0e0e0e"/>
<g fill="none" stroke="#0e0e0e" stroke-width=".21">
<path d="M96 27h-3.5v6.5a.53 .53 0 0 1 .5 .5 .53 .53 0 0 1-.5 .5v17h3.5"/>
<circle cx="78.5" cy="70.7" r=".36"/>
</g>
<circle cx="92.5" cy="51.5" r=".36" fill="#0e0e0e"/>
<g fill="none" stroke="#0e0e0e" stroke-width=".21">
<path d="M106.5 62h10.5"/>
<circle cx="92.5" cy="51.5" r=".36"/>
</g>
<circle cx="117" cy="62" r=".36" fill="#0e0e0e"/>
<g fill="none" stroke="#0e0e0e" stroke-width=".21">
<path d="M78.5 65.5v8.7"/>
<circle cx="117" cy="62" r=".36"/>
</g>
<circle cx="78.5" cy="72.5" r=".36" fill="#0e0e0e"/>
<circle cx="78.5" cy="72.5" r=".36" fill="none" stroke="#0e0e0e" stroke-width=".21"/>
<circle cx="78.5" cy="70.7" r=".36" fill="#0e0e0e"/>
<g fill="none" stroke="#0e0e0e" stroke-width=".21">
<path d="M108.2 23.5v3.5"/>
<circle cx="78.5" cy="70.7" r=".36"/>
</g>
<circle cx="108.2" cy="27" r=".36" fill="#0e0e0e"/>
<g fill="none" stroke="#0e0e0e" stroke-width=".21">
<path d="M208 18.2v3a.53 .53 0 0 1 .5 .5 .53 .53 0 0 1-.5 .6v8.2"/>
<circle cx="108.2" cy="27" r=".36"/>
</g>
<circle cx="208" cy="30.5" r=".36" fill="#0e0e0e"/>
<g fill="none" stroke="#0e0e0e" stroke-width=".21">
<path d="M208 37.5v5.2"/>
<circle cx="208" cy="30.5" r=".36"/>
</g>
<circle cx="208" cy="37.5" r=".36" fill="#0e0e0e"/>
<g fill="none" stroke="#0e0e0e" stroke-width=".21">
<path d="M131 109.2h3.5M134.5 114.5v1.2a.53 .53 0 0 1 .5 .5 .53 .53 0 0 1-.5 .6v6.4M118.7 130.2h3.5"/>
<circle cx="208" cy="37.5" r=".36"/>
</g>
<circle cx="134.5" cy="123.2" r=".36" fill="#0e0e0e"/>
<g fill="none" stroke="#0e0e0e" stroke-width=".21">
<path d="M78.5 34v21"/>
<circle cx="134.5" cy="123.2" r=".36"/>
</g>
<circle cx="78.5" cy="34" r=".36" fill="#0e0e0e"/>
<g fill="none" stroke="#0e0e0e" stroke-width=".21">
<path d="M199.6 158.3h4.9"/>
<circle cx="78.5" cy="34" r=".36"/>
</g>
<circle cx="202.7" cy="158.3" r=".36" fill="#0e0e0e"/>
<g fill="none" stroke="#0e0e0e" stroke-width=".21">
<path d="M202.7 158.3v3.4"/>
<circle cx="202.7" cy="158.3" r=".36"/>
</g>
<circle cx="202.7" cy="161.7" r=".36" fill="#0e0e0e"/>
<circle cx="202.7" cy="161.7" r=".36" fill="none" stroke="#0e0e0e" stroke-width=".21"/>
<circle cx="202.7" cy="158.3" r=".36" fill="#0e0e0e"/>
<g fill="none" stroke="#0e0e0e" stroke-width=".21">
<path d="M108.2 34v1.7"/>
<circle cx="202.7" cy="158.3" r=".36"/>
</g>
<circle cx="108.2" cy="34" r=".36" fill="#0e0e0e"/>
<g fill="none" stroke="#0e0e0e" stroke-width=".21">
<path d="M118.7 27v3.5h-1.7"/>
<circle cx="108.2" cy="34" r=".36"/>
</g>
<g fill="none" stroke="#1c1c1c" stroke-width=".89">
<circle cx="118.7" cy="27" r=".39"/>
<circle cx="118.7" cy="27" r=".38"/>
</g>
<circle cx="117" cy="30.5" r=".36" fill="#0e0e0e"/>
<g fill="none" stroke="#0e0e0e" stroke-width=".21">
<path d="M157.2 25.2v5.3"/>
<circle cx="117" cy="30.5" r=".36"/>
</g>
<g fill="none" stroke="#1c1c1c" stroke-width=".89">
<circle cx="157.2" cy="25.2" r=".39"/>
<circle cx="157.2" cy="25.2" r=".38"/>
</g>
<circle cx="157.2" cy="30.5" r=".36" fill="#0e0e0e"/>
<g fill="none" stroke="#0e0e0e" stroke-width=".21">
<path d="M64.5 104v5.2"/>
<circle cx="157.2" cy="30.5" r=".36"/>
</g>
<g fill="none" stroke="#1c1c1c" stroke-width=".89">
<circle cx="71.5" cy="28.7" r=".39"/>
<circle cx="71.5" cy="28.7" r=".38"/>
<circle cx="225.5" cy="39.2" r=".39"/>
<circle cx="225.5" cy="39.2" r=".38"/>
<circle cx="64.5" cy="104" r=".39"/>
<circle cx="64.5" cy="104" r=".38"/>
<circle cx="166" cy="135.5" r=".39"/>
<circle cx="166" cy="135.5" r=".38"/>
<circle cx="164.2" cy="165.3" r=".39"/>
<circle cx="164.2" cy="165.3" r=".38"/>
</g>
<circle cx="64.5" cy="109.2" r=".36" fill="#0e0e0e"/>
<g fill="none" stroke="#0e0e0e" stroke-width=".21">
<path d="M166 135.5v5.2"/>
<circle cx="64.5" cy="109.2" r=".36"/>
</g>
<circle cx="166" cy="140.7" r=".36" fill="#0e0e0e"/>
<g fill="none" stroke="#0e0e0e" stroke-width=".21">
<path d="M164.2 165.2v5.3"/>
<circle cx="166" cy="140.7" r=".36"/>
</g>
<circle cx="164.2" cy="170.5" r=".36" fill="#0e0e0e"/>
<g fill="none" stroke="#0e0e0e" stroke-width=".21">
<path d="M225.5 34v5.2"/>
<circle cx="164.2" cy="170.5" r=".36"/>
</g>
<circle cx="225.5" cy="34" r=".36" fill="#0e0e0e"/>
<g fill="none" stroke="#0e0e0e" stroke-width=".21">
<path d="M71.5 28.7v5.3"/>
<circle cx="225.5" cy="34" r=".36"/>
</g>
<circle cx="71.5" cy="34" r=".36" fill="#0e0e0e"/>
<circle cx="71.5" cy="34" r=".36" fill="none" stroke="#0e0e0e" stroke-width=".21"/>
<g font-size="2.8">
<text x="209.6" y="14.2">C23</text>
<text x="199.2" y="19.4">R41</text>
<text x="97.6" y="24.5">DA5</text>
<text x="111.2" y="25.7">C11</text>
<text x="137.8" y="24.5">DA9</text>
<text x="159" y="29.9">+/-1В</text>
<text x="171.2" y="28.2">R38</text>
<text x="197.3" y="28">DA12</text>
<text x="82" y="31.7">R22</text>
<text x="120.5" y="31.7">R29</text>
<text x="110" y="36.9">C12</text>
<text x="171.2" y="40.4">R39</text>
<text x="98.3" y="47.2">DA6.1</text>
<text x="138.1" y="42.3">DA10.1</text>
<text x="209.5" y="43.9">C24</text>
<text x="157.1" y="51.6">R34</text>
<text x="167.8" y="49.2">C19</text>
<text x="118.6" y="56.8">R30</text>
<text x="80.1" y="60.3">R20</text>
<text x="157.1" y="62.1">R35</text>
<text x="69.7" y="66.7">C10</text>
<text x="118.6" y="69">R31</text>
<text x="157.1" y="72.6">R36</text>
<text x="80.1" y="79.5">R21</text>
<text x="157.1" y="86.6">R37</text>
<text x="50.5" y="105.2">DA4</text>
<text x="137.9" y="103.2">DA10.2</text>
<text x="28.8" y="112.2">C7</text>
<text x="39" y="113.6">C8</text>
<text x="71.3" y="112.9">C9</text>
<text x="98.1" y="108.5">DA6.2</text>
<text x="136.2" y="110.4">C14</text>
<text x="123.8" y="120.8">DA8</text>
<text x="152" y="122.7">C16</text>
<text x="162.5" y="122.7">C18</text>
<text x="173" y="122.7">C21</text>
<text x="99.3" y="133.8">R26</text>
<text x="260.5" y="135">DD6.4</text>
<text x="85.5" y="140.2">R23</text>
<text x="99.5" y="143.7">2.048 V</text>
<text x="111.7" y="141.8">DA7</text>
<text x="148.5" y="138.4">R32</text>
<text x="209.5" y="139.1">R42</text>
<text x="223.7" y="141.9">DD6.1</text>
<text x="85.5" y="147.2">R24</text>
<text x="99.5" y="148.9">1.024V</text>
<text x="180" y="145.2">DA11</text>
<text x="260.5" y="148.9">DD6.5</text>
<text x="143.3" y="154.2">C15</text>
<text x="160.8" y="150.7">C17</text>
<text x="223.7" y="152.4">DD6.2</text>
<text x="99.3" y="156.5">R27</text>
<text x="148.5" y="159.4">R33</text>
<text x="113.5" y="162.9">R28</text>
<text x="136.2" y="166.5">ADC_DRV_IN = 0</text>
<text x="169.3" y="166.5">C20</text>
<text x="206.1" y="166.5">C22</text>
<text x="223.7" y="162.9">DD6.3</text>
<text x="90.7" y="171.7">R25</text>
<text x="120.5" y="171.7">C13</text>
<text x="136.2" y="169.9">+/-1.024V</text>
<text x="73.2" y="178.7">+/-1.8432V</text>
<text x="185.3" y="175.2">R40</text>
<text x="73.2" y="182.2">(+/-1.82V)</text>
</g>
<g font-size="2.8" fill="#262626">
<text x="147.2" y="117.4">GNDV</text>
<text x="157.7" y="117.4">GNDV</text>
<text x="168.2" y="117.4">GNDV</text>
<text x="94.7" y="122.6">GNDV</text>
<text x="138.4" y="124.2">+8V</text>
<text x="141.9" y="131.2">GNDV</text>
<text x="205" y="127.9">GNDV</text>
<text x="143.6" y="146.9">+5.2V</text>
<text x="247.1" y="152.2">+5.2V</text>
<text x="136.7" y="160.8">GNDV</text>
<text x="168.3" y="159.2">GNDV</text>
<text x="206.6" y="159.2">+5.2V</text>
<text x="94.7" y="167.8">GNDV</text>
<text x="252.2" y="164.3">GNDV</text>
<text x="161.2" y="178.3">GNDV</text>
<text x="210.2" y="178.3">GNDV</text>
</g>
<g font-size="2.3" fill="#262626">
<text x="205.5" y="9">GNDV</text>
<text x="105.7" y="14.2">GNDV</text>
<text x="113.9" y="27.8">+8V</text>
<text x="148.9" y="27.8">+8V</text>
<text x="55.8" y="34.8">AMP_IN</text>
<text x="112.1" y="34.8">-8V</text>
<text x="148.9" y="34.8">-8V</text>
<text x="213.6" y="31.3">+8V</text>
<text x="222" y="33.5">ADC_DRV_IN</text>
<text x="213.6" y="38.3">-8V</text>
<text x="105.7" y="46.6">GNDV</text>
<text x="181.1" y="42.3">VLim</text>
<text x="189.7" y="43.1">GNDV</text>
<text x="128.9" y="50.5">x1</text>
<text x="205.5" y="53.6">GNDV</text>
<text x="85.8" y="55.8">x10</text>
<text x="128.6" y="61">x2</text>
<text x="163.5" y="60.6">GNDV</text>
<text x="55.6" y="71.5">GNDV</text>
<text x="85.8" y="66.3">x10</text>
<text x="128.4" y="71.5">x4</text>
<text x="86.3" y="76.8">нА</text>
<text x="87.2" y="82.5">VLim</text>
<text x="114.5" y="81.6">GNDV</text>
<text x="128.4" y="82">x8</text>
<text x="86.3" y="87.3">нА</text>
<text x="122.6" y="87.3">U0</text>
<text x="125.3" y="89">-8V</text>
<text x="76" y="93.8">GNDV</text>
<text x="85" y="94.3">-8V</text>
<text x="124.7" y="92.5">+12V</text>
<text x="84.4" y="97.8">+12V</text>
<text x="85.4" y="101.3">+5.2V</text>
<text x="125.6" y="96">+5.2V</text>
<text x="153" y="100.8">GNDV</text>
<text x="132" y="106.1">GNDV</text>
<text x="17.8" y="110">+8V</text>
<text x="77.5" y="110">+4.096V</text>
<text x="90" y="111.3">GNDV</text>
<text x="122.1" y="110">GNDV</text>
<text x="67.3" y="124.6">GNDV</text>
<text x="35.7" y="128.8">GNDV</text>
<text x="109.3" y="131">+4.096V</text>
<text x="69.6" y="136.8">+4.096V</text>
<text x="160.7" y="140.3">Von</text>
<text x="233.9" y="143.8">CLK_ADI</text>
<text x="233.5" y="154.3">DAT_ADI</text>
<text x="160.7" y="161.3">Vop</text>
<text x="233.6" y="164.8">RUN_ADI</text>
<text x="68" y="173.5">ADC_DRV_IN</text>
</g>
<g font-size="2.3">
<text x="69.7" y="26.5">KT5</text>
<text x="95.4" y="26.5">2</text>
<text x="104.4" y="26.5">7</text>
<text x="118.4" y="26">KT6</text>
<text x="135.6" y="26.5">2</text>
<text x="144.7" y="26.5">7</text>
<text x="156.8" y="24.3">KT7</text>
<text x="95.4" y="33.5">3</text>
<text x="104.4" y="30">6 Kymax=10</text>
<text x="104.4" y="33.5">4</text>
<text x="135.6" y="33.5">3</text>
<text x="144.7" y="30">6 Kymax=80</text>
<text x="144.7" y="33.5">4</text>
<text x="195" y="30">4</text>
<text x="204.2" y="33.5">1</text>
<text x="204.2" y="30">5</text>
<text x="222" y="30">Ky=1.84</text>
<text x="195.2" y="37">3</text>
<text x="204.2" y="37">2</text>
<text x="227.2" y="38.8">KT10</text>
<text x="134.7" y="45.8">14</text>
<text x="146.4" y="45.8">15</text>
<text x="94.4" y="51.1">14</text>
<text x="106.2" y="51.1">15</text>
<text x="134.9" y="49.3">16</text>
<text x="94.6" y="54.5">16</text>
<text x="135.6" y="56.3">3</text>
<text x="135.9" y="59.8">1</text>
<text x="146.4" y="56.3">2</text>
<text x="95.4" y="61.6">3</text>
<text x="95.7" y="65">1</text>
<text x="106.2" y="61.6">2</text>
<text x="135.2" y="66.8">11</text>
<text x="135.6" y="70.3">9</text>
<text x="146.4" y="66.8">10</text>
<text x="94.9" y="72.1">11</text>
<text x="95.4" y="75.5">9</text>
<text x="106.2" y="72.1">10</text>
<text x="135.6" y="77.3">6</text>
<text x="146.4" y="77.3">7</text>
<text x="95.4" y="82.5">6</text>
<text x="106.2" y="82.5">7</text>
<text x="135.5" y="80.8">8</text>
<text x="95.2" y="86">8</text>
<text x="135.5" y="87.8">4</text>
<text x="139.2" y="89">Vss</text>
<text x="95.2" y="93">4</text>
<text x="99" y="94.3">Vss</text>
<text x="134.9" y="91.3">13</text>
<text x="134.9" y="94.8">12</text>
<text x="139.2" y="92.5">Vdd</text>
<text x="62.7" y="101.8">KT4</text>
<text x="94.6" y="96.5">13</text>
<text x="94.6" y="100">12</text>
<text x="99" y="97.8">Vdd</text>
<text x="99" y="101.3">Vl</text>
<text x="135.6" y="98.3">5</text>
<text x="139.2" y="99.5">GND</text>
<text x="139.2" y="96">Vl</text>
<text x="95.4" y="103.5">5</text>
<text x="99" y="104.8">GND</text>
<text x="48" y="112.3">4</text>
<text x="48.1" y="108.8">2</text>
<text x="58.9" y="108.8">6</text>
<text x="58.9" y="112.3">5</text>
<text x="121.6" y="122.8">2</text>
<text x="130.6" y="122.8">7</text>
<text x="121.6" y="129.8">3</text>
<text x="130.6" y="126.3">6</text>
<text x="130.6" y="129.8">4</text>
<text x="164.3" y="133.3">KT9</text>
<text x="257.3" y="136.8">12</text>
<text x="267.2" y="136.8">11</text>
<text x="109.4" y="143.8">2</text>
<text x="130.6" y="143.8">5</text>
<text x="221.4" y="143.8">3</text>
<text x="230.4" y="143.8">1</text>
<text x="257.4" y="140.3">13</text>
<text x="109.2" y="149.1">8</text>
<text x="113" y="145">REF</text>
<text x="123.3" y="145">OUT-</text>
<text x="125.6" y="148.5">V+</text>
<text x="130.6" y="147.3">3</text>
<text x="177.9" y="147.3">1</text>
<text x="181.2" y="148.5">REF</text>
<text x="193.6" y="148.5">SCK</text>
<text x="199.3" y="147.3">8</text>
<text x="230.4" y="147.3">2</text>
<text x="109.7" y="154.3">1</text>
<text x="113" y="150.3">IN</text>
<text x="113" y="155.5">FB</text>
<text x="123.3" y="155.5">OUT+</text>
<text x="125.6" y="152">V-</text>
<text x="130.6" y="150.8">6</text>
<text x="130.6" y="154.3">4</text>
<text x="177.5" y="154.3">4</text>
<text x="177.6" y="150.8">3</text>
<text x="181.2" y="152">IN+</text>
<text x="181.2" y="155.5">IN-</text>
<text x="193.5" y="152">SDO</text>
<text x="193.5" y="155.5">CNV</text>
<text x="199.3" y="150.8">7</text>
<text x="199.3" y="154.3">6</text>
<text x="221.2" y="154.3">4</text>
<text x="230.4" y="154.3">6</text>
<text x="257.2" y="150.8">14</text>
<text x="258.1" y="154.3">7</text>
<text x="177.6" y="161.3">2</text>
<text x="177.6" y="157.8">5</text>
<text x="181.2" y="159">GND</text>
<text x="194.3" y="159">SDI</text>
<text x="199.3" y="161.3">10</text>
<text x="199.3" y="157.8">9</text>
<text x="221.4" y="157.8">5</text>
<text x="159" y="166.5">KT8</text>
<text x="181.2" y="162.5">VDD</text>
<text x="194.1" y="162.5">VIO</text>
<text x="221.2" y="164.8">8</text>
<text x="230.4" y="164.8">9</text>
<text x="230.4" y="168.3">10</text>
</g>
<g font-size="2.3" fill="#0e0e0e">
<text x="140.1" y="45.3">SW</text>
<text x="99.8" y="50.5">SW</text>
<text x="140.1" y="55.8">SW</text>
<text x="99.8" y="61">SW</text>
<text x="99.8" y="71.5">SW</text>
<text x="140.1" y="66.3">SW</text>
<text x="140.1" y="76.8">SW</text>
<text x="99.8" y="82">SW</text>
<text x="52.4" y="108.3">REF</text>
<text x="262.3" y="138">&amp;</text>
<text x="187.2" y="148.5">A/D</text>
<text x="225.9" y="145">&amp;</text>
<text x="225.6" y="155.5">&amp;</text>
<text x="225.9" y="166">&amp;</text>
</g>
<g font-size="1.8">
<text x="261.7" y="151.8">VCC</text>
<text x="261.7" y="155.4">GND</text>
</g>
<text font-size=".3" x="8.5" y="205.6">ALTIUM GOSTBOM2.0 KEV</text>
</svg>
